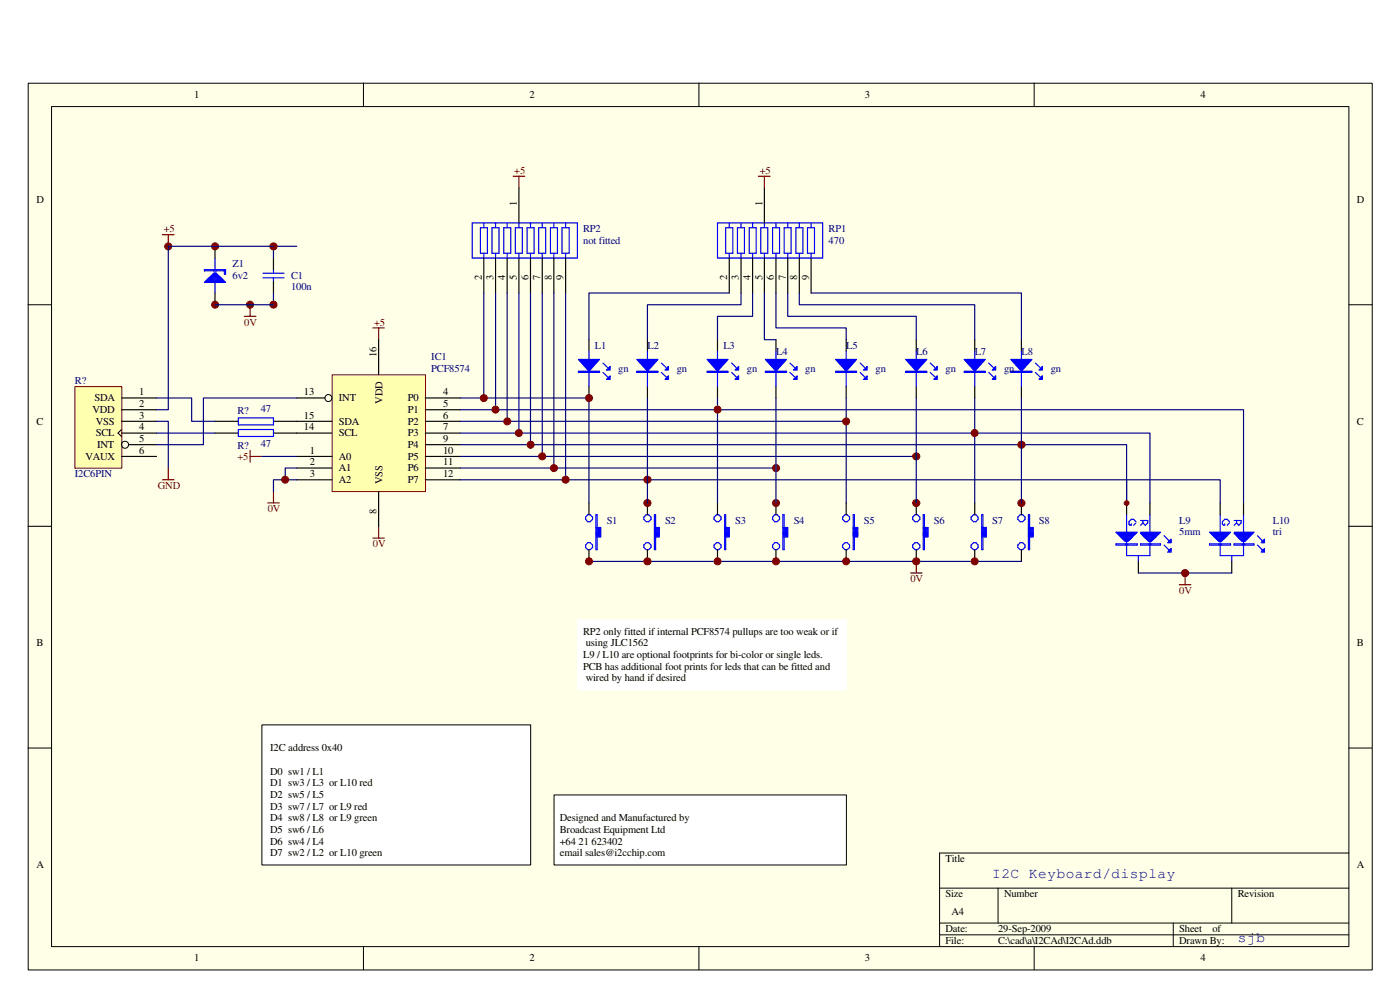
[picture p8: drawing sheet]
<svg xmlns="http://www.w3.org/2000/svg" width="297mm" height="210mm" viewBox="0 0 297 210" stroke-linecap="round" stroke-linejoin="round" font-family="sans-serif">
<path d="M6 17.7h285.1v188.1h-285.1z" fill="#ffffe8"/>
<g fill="none" stroke="#000" stroke-width=".21">
<path d="M6 17.7h285.1v188.1h-285.1zM77.1 17.6v5M148.3 17.6v5M219.4 17.6v5M10.9 22.6h275.3v178.2h-275.3zM5.9 64.6h5M286.1 64.6h5M5.9 111.6h5M286.1 111.6h5M5.9 158.7h5M286.1 158.7h5M199.3 188.4h86.8"/>
<path d="M199.3 195.8h86.8M199.3 198.3h86.8M211.7 188.4v7.4M248.9 195.8v5M261.3 188.4v7.4M286.1 180.9h-86.8v19.9M77.1 200.8v4.9M148.3 200.8v4.9M219.4 200.8v4.9"/>
</g>
<path d="M55.6 153.8h57v29.7h-57z" fill="#fff"/>
<path d="M55.6 153.8h57v29.7h-57z" fill="none" stroke="#000" stroke-width=".21"/>
<path d="M117.6 168.7h62v14.8h-62z" fill="#fff"/>
<path d="M117.5 168.6h62.1v14.9h-62.1z" fill="none" stroke="#000" stroke-width=".21"/>
<path d="M53.1 95.6v2.4M53.1 96.8h2.4M56.8 106.7h2.4M58 104.2v2.5M250.2 124h2.4M251.4 121.5v2.5" fill="none" stroke="#800000" stroke-width=".25"/>
<g fill="none" stroke="#00f" stroke-width=".25">
<path d="M216.7 74.5v7.5M219.6 79l1.1 1M219.6 77l1.1 1M256.6 115.4h4.5v.2h-4.5zM256.9 113.1h3.9M257.1 112.9v.5h3.5v-.5M257.4 112.9v.7h2.9v-.7M257.6 112.9v1h2.5v-1M257.8 112.9v1.2h2v-1.2M258.1 112.9v1.5h1.5v-1.5M258.3 112.9v1.7h1v-1.7M258.6 112.9v2"/>
<path d="M258.6 115.4v.2M258.6 114.9l-2-2h4.5l-2 2M258.6 114.9h.5M258.9 109.2v8.7h4.9v-8.7M259.1 112.9v2M259.1 115.4v.2M260.8 110.7l-.5-.5h-.5l-.5 .5v.5l.3 .2 .2-.2v.2M260.8 110.9l-.5 .5M261.3 117.9v1.2M261.8 115.4h4.2v.2h-4.2zM261.8 110.4h1.5v.5l-.5 .5-.5-.5M261.8 112.9h4.2l-1.9 2"/>
<path d="M262.1 112.9v.5h3.4v-.5M262.3 110.9l-.5 .5M262.3 112.9v.7h3v-.7M262.3 110.4v.5M262.5 112.9v1h2.5v-1M262.8 112.9v1.2h2v-1.2M263 112.9v1.5h1.5v-1.5M263.3 112.9v1.7h1v-1.7M263.6 112.9v2M263.6 115.4v.2M263.6 114.9h.5M264.1 112.9v2"/>
<path d="M264.1 115.4v.2M265.8 113.1h-4l1.8 1.8M266.8 115.6l.9 1M266.8 113.6l.9 1M267.5 117.1h.8v-.8l-.3 .3v.5M267.5 115.1h.8v-.7l-.3 .2v.5M267.7 116.8h.6M267.7 116.6h.6M267.7 114.9h.6M267.7 114.6h.6M267.7 114.6v.5M267.7 116.6v.5"/>
</g>
<path d="M216.7 72.1v2.4M216.7 82v2.4M258.9 106.7v2.5M261.3 119.1v2.4M263.8 106.7v2.5" fill="none" stroke="#000" stroke-width=".25"/>
<path d="M214.4 76.2h4.5l-2.2 2.5z" fill="#00f"/>
<path d="M214.4 76.2h4.5l-2.2 2.5zM214.4 78.7h4.5v.3h-4.5zM214.4 78.9h4.5" fill="none" stroke="#00f" stroke-width=".25"/>
<path d="M221.1 79.7v.8h-.7z" fill="#00f"/>
<path d="M221.1 79.7v.8h-.7z" fill="none" stroke="#00f" stroke-width=".25"/>
<path d="M221.1 77.7v.8h-.7z" fill="#00f"/>
<path d="M206.8 74.5v7.5M209.7 79l1.1 1M209.7 77l1.1 1M221.1 77.7v.8h-.7z" fill="none" stroke="#00f" stroke-width=".25"/>
<path d="M206.8 72.1v2.4M206.8 82v2.4" fill="none" stroke="#000" stroke-width=".25"/>
<path d="M204.5 76.2h4.5l-2.2 2.5z" fill="#00f"/>
<path d="M204.5 76.2h4.5l-2.2 2.5zM204.5 78.7h4.5v.3h-4.5zM204.5 78.9h4.5" fill="none" stroke="#00f" stroke-width=".25"/>
<path d="M211.2 79.7v.8h-.7z" fill="#00f"/>
<path d="M211.2 79.7v.8h-.7z" fill="none" stroke="#00f" stroke-width=".25"/>
<path d="M211.2 77.7v.8h-.7z" fill="#00f"/>
<g fill="none" stroke="#00f" stroke-width=".25">
<path d="M43.6 59.7h4M43.9 59.9v-.5h3.4v.5M44.1 59.9v-.7h3v.7M44.4 59.9v-1h2.4v1M44.6 59.9v-1.2h2v1.2M44.9 59.9v-1.5h1.5v1.5M45.1 59.9v-1.7h1v1.7M45.4 58h.5M45.4 57.2v.2M45.4 58v1.9M45.4 58l-2 1.9h4.5l-2-1.9M45.6 54.7v7.4"/>
<path d="M45.9 57.2v.2M45.9 58v1.9M47.6 57.2v1M47.9 57.4h-4.5v-.2h4.5v1M55.8 58.9h4.5M55.8 58h4.5M58 57.2v.8M58 58.9v.8M211.2 77.7v.8h-.7zM206 115.6l.5-.5h.5l.5 .5v.5l-.5 .5h-.5l-.5-.5zM206 109.7l.5-.5h.5l.5 .5v.5l-.5 .5h-.5l-.5-.5zM208.3 109.2h.2v7.4h-.2z"/>
<path d="M208.3 111.9h.9v2h-.9M208.3 113.6h.9M208.3 113.4h.9M208.3 113.1h.9M208.3 112.9h.9M208.3 112.7h.9M208.3 112.4h.9M208.3 112.1h.9M208.8 111.9v2M209 111.9v2M215.9 115.6l.5-.5h.5l.5 .5v.5l-.5 .5h-.5l-.5-.5zM215.9 109.7l.5-.5h.5l.5 .5v.5l-.5 .5h-.5l-.5-.5z"/>
<path d="M218.2 109.2h.2v7.4h-.2zM218.2 111.9h1v2h-1M218.2 113.6h1M218.2 113.4h1M218.2 113.1h1M218.2 112.9h1M218.2 112.7h1M218.2 112.4h1M218.2 112.1h1M218.7 111.9v2M218.9 111.9v2M236.8 115.4h4.4v.2h-4.4z"/>
<path d="M237 113.1h4M237.3 112.9v.5h3.4v-.5M237.5 112.9v.7h3v-.7M237.8 112.9v1h2.4v-1M238 112.9v1.2h2v-1.2M238.3 112.9v1.5h1.5v-1.5M238.5 112.9v1.7h1v-1.7M238.7 114.9l-1.9-2h4.4l-1.9 2M238.7 112.9v2M238.7 115.4v.2M238.7 114.9h.6M239 109.2v8.7h5v-8.7"/>
<path d="M239.3 112.9v2M239.3 115.4v.2M241 110.7l-.5-.5h-.5l-.5 .5v.5l.3 .2 .2-.2v.2M241 110.9l-.5 .5M241.5 117.9v1.2M242 112.9h4.2l-2 2M242 115.4h4.2v.2h-4.2zM242 110.4h1.5v.5l-.5 .5-.5-.5M242.2 112.9v.5h3.5v-.5M242.5 112.9v.7h2.9v-.7M242.5 110.9l-.5 .5M242.5 110.4v.5"/>
<path d="M242.7 112.9v1h2.5v-1M243 112.9v1.2h2v-1.2M243.2 112.9v1.5h1.5v-1.5M243.5 112.9v1.7h1v-1.7M243.7 112.9v2M243.7 115.4v.2M243.7 114.9h.5M244.2 112.9v2M244.2 115.4v.2M245.9 113.1h-3.9l1.7 1.8M247 115.6l.9 1M247 113.6l.9 1"/>
<path d="M247.7 115.1h.7v-.7l-.2 .2v.5M247.7 117.1h.7v-.8l-.2 .3v.5M247.9 116.6h.5M247.9 116.8h.5M247.9 114.9h.5M247.9 114.6h.5M247.9 114.6v.5M247.9 116.6v.5"/>
</g>
<path d="M45.6 52.2v2.5M58 54.7v2.5M58 59.7v2.4M45.6 62.1v2.5M206.8 106.7v2.5M206.8 116.6v2.5M216.7 106.7v2.5M216.7 116.6v2.5M239 106.7v2.5M241.5 119.1v2.4M244 106.7v2.5" fill="none" stroke="#000" stroke-width=".25"/>
<path d="M160.9 37.4h2.5M162.2 37.4v2.5M34.5 49.8h2.4M35.7 49.8v2.4M51.8 67.1h2.5M53.1 64.6v2.5M79.1 69.6h2.5M80.3 69.6v2.5M79.1 114.1h2.5M80.3 111.6v2.5M194.4 119.1v2.4M193.1 121.5h2.5" fill="none" stroke="#800000" stroke-width=".25"/>
<path d="M70.5 79.5h19.8v24.8h-19.8z" fill="#ffffb0"/>
<path d="M70.5 79.5h19.8v24.8h-19.8z" fill="none" stroke="#800000" stroke-width=".21"/>
<circle cx="69.7" cy="84.4" r=".75" fill="none" stroke="#000" stroke-width=".21"/>
<g fill="none" stroke="#000" stroke-width=".25">
<path d="M80.3 72.1v7.4M124.9 72.1v2.4M63 84.4h5.9M63 96.8h7.4M63 99.3h7.4M63 91.9h7.4M63 89.4h7.4M90.2 84.4h7.5M90.2 96.8h7.5M90.2 99.3h7.5M90.2 91.9h7.5M90.2 89.4h7.5"/>
<path d="M90.2 86.9h7.5M90.2 94.3h7.5M124.9 82v2.4M63 101.8h7.4M80.3 104.2v7.4M90.2 101.8h7.5"/>
</g>
<path d="M124.9 74.5v7.5M127.9 79l1 1M127.9 77l1 1" fill="none" stroke="#00f" stroke-width=".25"/>
<path d="M122.7 76.2h4.5l-2.3 2.5z" fill="#00f"/>
<path d="M122.7 78.9h4.5M122.7 76.2h4.5l-2.3 2.5zM122.7 78.7h4.5v.3h-4.5z" fill="none" stroke="#00f" stroke-width=".25"/>
<path d="M129.4 79.7v.8h-.7z" fill="#00f"/>
<path d="M129.4 79.7v.8h-.7z" fill="none" stroke="#00f" stroke-width=".25"/>
<path d="M129.4 77.7v.8h-.7z" fill="#00f"/>
<path d="M128.7 78.5l.7-.8v.8zM137.3 74.5v7.5M140.3 79l1 1M140.3 77l1 1" fill="none" stroke="#00f" stroke-width=".25"/>
<path d="M137.3 72.1v2.4M137.3 82v2.4" fill="none" stroke="#000" stroke-width=".25"/>
<path d="M135.1 76.2h4.5l-2.3 2.5z" fill="#00f"/>
<path d="M135.1 76.2h4.5l-2.3 2.5zM135.1 78.7h4.5v.3h-4.5zM135.1 78.9h4.5" fill="none" stroke="#00f" stroke-width=".25"/>
<path d="M141.8 79.7v.8h-.7z" fill="#00f"/>
<path d="M141.8 79.7v.8h-.7z" fill="none" stroke="#00f" stroke-width=".25"/>
<path d="M141.8 77.7v.8h-.7z" fill="#00f"/>
<path d="M141.8 77.7v.8h-.7zM152.2 74.5v7.5M155.2 79l1 1M155.2 77l1 1" fill="none" stroke="#00f" stroke-width=".25"/>
<path d="M152.2 72.1v2.4M152.2 82v2.4" fill="none" stroke="#000" stroke-width=".25"/>
<path d="M150 76.2h4.5l-2.3 2.5z" fill="#00f"/>
<path d="M150 76.2h4.5l-2.3 2.5zM150 78.7h4.5v.3h-4.5zM150 78.9h4.5" fill="none" stroke="#00f" stroke-width=".25"/>
<path d="M156.7 79.7v.8h-.8z" fill="#00f"/>
<path d="M156.7 79.7v.8h-.8z" fill="none" stroke="#00f" stroke-width=".25"/>
<path d="M156.7 77.7v.8h-.8z" fill="#00f"/>
<path d="M155.9 78.5l.8-.8v.8zM164.6 74.5v7.5M167.6 79l1 1M167.6 77l1 1" fill="none" stroke="#00f" stroke-width=".25"/>
<path d="M164.6 72.1v2.4M164.6 82v2.4" fill="none" stroke="#000" stroke-width=".25"/>
<path d="M162.4 76.2h4.5l-2.3 2.5z" fill="#00f"/>
<path d="M162.4 78.9h4.5M162.4 76.2h4.5l-2.3 2.5zM162.4 78.7h4.5v.3h-4.5z" fill="none" stroke="#00f" stroke-width=".25"/>
<path d="M169.1 79.7v.8h-.8z" fill="#00f"/>
<path d="M169.1 79.7v.8h-.8z" fill="none" stroke="#00f" stroke-width=".25"/>
<path d="M169.1 77.7v.8h-.8z" fill="#00f"/>
<path d="M168.3 78.5l.8-.8v.8zM179.5 74.5v7.5M182.5 79l1 1M182.5 77l1 1" fill="none" stroke="#00f" stroke-width=".25"/>
<path d="M179.5 72.1v2.4M179.5 82v2.4" fill="none" stroke="#000" stroke-width=".25"/>
<path d="M177.3 76.2h4.4l-2.2 2.5z" fill="#00f"/>
<path d="M177.3 78.9h4.4M177.3 76.2h4.4l-2.2 2.5zM177.3 78.7h4.4v.3h-4.4z" fill="none" stroke="#00f" stroke-width=".25"/>
<path d="M184 79.7v.8h-.8z" fill="#00f"/>
<path d="M184 79.7v.8h-.8z" fill="none" stroke="#00f" stroke-width=".25"/>
<path d="M184 77.7v.8h-.8z" fill="#00f"/>
<path d="M183.2 78.5l.8-.8v.8zM194.4 74.5v7.5M197.3 79l1.1 1M197.3 77l1.1 1" fill="none" stroke="#00f" stroke-width=".25"/>
<path d="M194.4 72.1v2.4M194.4 82v2.4" fill="none" stroke="#000" stroke-width=".25"/>
<path d="M192.1 76.2h4.5l-2.2 2.5z" fill="#00f"/>
<path d="M192.1 78.9h4.5M192.1 76.2h4.5l-2.2 2.5zM192.1 78.7h4.5v.3h-4.5z" fill="none" stroke="#00f" stroke-width=".25"/>
<path d="M198.8 79.7v.8h-.7z" fill="#00f"/>
<path d="M198.8 79.7v.8h-.7z" fill="none" stroke="#00f" stroke-width=".25"/>
<path d="M198.8 77.7v.8h-.7z" fill="#00f"/>
<g fill="none" stroke="#00f" stroke-width=".25">
<path d="M100.2 47.3h22.3v7.4h-22.3zM101.9 48.3h1.5v5.4h-1.5zM102.6 47.3v1M102.6 53.7v1M104.4 48.3h1.5v5.4h-1.5zM105.1 47.3v1M105.1 53.7v1M106.9 48.3h1.4v5.4h-1.4zM107.6 47.3v1M107.6 53.7v1M109.3 48.3h1.5v5.4h-1.5zM110.1 47.3v1"/>
<path d="M110.1 53.7v1M111.8 48.3h1.5v5.4h-1.5zM112.5 47.3v1M112.5 53.7v1M114.3 48.3h1.5v5.4h-1.5zM115 47.3v1M115 53.7v1M116.8 48.3h1.5v5.4h-1.5zM117.5 47.3v1M117.5 53.7v1M119.2 48.3h1.6v5.4h-1.6zM120 47.3v1"/>
<path d="M120 53.7v1M152.2 47.3h22.3v7.4h-22.3zM153.9 48.3h1.6v5.4h-1.6zM154.7 47.3v1M154.7 53.7v1M156.4 48.3h1.5v5.4h-1.5zM157.2 47.3v1M157.2 53.7v1M158.9 48.3h1.5v5.4h-1.5zM159.7 47.3v1M159.7 53.7v1M161.4 48.3h1.5v5.4h-1.5z"/>
<path d="M162.2 47.3v1M162.2 53.7v1M163.9 48.3h1.5v5.4h-1.5zM164.6 47.3v1M164.6 53.7v1M166.3 48.3h1.5v5.4h-1.5zM167.1 47.3v1M167.1 53.7v1M168.8 48.3h1.5v5.4h-1.5zM169.6 47.3v1M169.6 53.7v1M171.3 48.3h1.5v5.4h-1.5z"/>
<path d="M172.1 47.3v1M172.1 53.7v1M198.8 77.7v.8h-.7zM124.7 115.1h.5l.5 .5v.5l-.5 .5h-.5l-.5-.5v-.5zM124.7 109.2h.5l.5 .5v.5l-.5 .5h-.5l-.5-.5v-.5zM126.4 109.2h.3v7.4h-.3zM126.4 111.9h1v2h-1M126.4 113.6h1M126.4 113.4h1M126.4 113.1h1M126.4 112.9h1M126.4 112.7h1"/>
<path d="M126.4 112.4h1M126.4 112.1h1M126.9 111.9v2M127.2 111.9v2M136.6 115.6l.5-.5h.5l.5 .5v.5l-.5 .5h-.5l-.5-.5zM136.6 109.7l.5-.5h.5l.5 .5v.5l-.5 .5h-.5l-.5-.5zM138.8 109.2h.3v7.4h-.3zM138.8 111.9h1v2h-1M138.8 113.6h1M138.8 113.4h1M138.8 113.1h1M138.8 112.9h1"/>
<path d="M138.8 112.7h1M138.8 112.4h1M138.8 112.1h1M139.3 111.9v2M139.6 111.9v2M151.5 115.6l.5-.5h.5l.5 .5v.5l-.5 .5h-.5l-.5-.5zM151.5 109.7l.5-.5h.5l.5 .5v.5l-.5 .5h-.5l-.5-.5zM153.7 111.9h1v2h-1M153.7 109.2h.2v7.4h-.2zM153.7 113.6h1M153.7 113.4h1M153.7 113.1h1"/>
<path d="M153.7 112.9h1M153.7 112.7h1M153.7 112.4h1M153.7 112.1h1M154.2 111.9v2M154.5 111.9v2M164.4 109.2h.5l.5 .5v.5l-.5 .5h-.5l-.5-.5v-.5zM164.4 115.1h.5l.5 .5v.5l-.5 .5h-.5l-.5-.5v-.5zM166.1 111.9h1v2h-1M166.1 109.2h.2v7.4h-.2zM166.1 113.6h1M166.1 113.4h1"/>
<path d="M166.1 113.1h1M166.1 112.9h1M166.1 112.7h1M166.1 112.4h1M166.1 112.1h1M166.6 111.9v2M166.9 111.9v2M178.8 115.6l.5-.5h.4l.5 .5v.5l-.5 .5h-.4l-.5-.5zM178.8 109.7l.5-.5h.4l.5 .5v.5l-.5 .5h-.4l-.5-.5zM181 109.2h.3v7.4h-.3zM181 111.9h1v2h-1M181 113.6h1"/>
<path d="M181 113.4h1M181 113.1h1M181 112.9h1M181 112.7h1M181 112.4h1M181 112.1h1M181.5 111.9v2M181.7 111.9v2M193.6 115.6l.5-.5h.5l.5 .5v.5l-.5 .5h-.5l-.5-.5zM193.6 109.7l.5-.5h.5l.5 .5v.5l-.5 .5h-.5l-.5-.5zM195.9 109.2h.2v7.4h-.2zM195.9 111.9h1v2h-1"/>
<path d="M195.9 113.6h1M195.9 113.4h1M195.9 113.1h1M195.9 112.9h1M195.9 112.7h1M195.9 112.4h1M195.9 112.1h1M196.4 111.9v2M196.6 111.9v2"/>
</g>
<g fill="none" stroke="#000" stroke-width=".25">
<path d="M110.1 39.9v7.4M162.2 39.9v7.4M102.6 54.7v7.4M105.1 54.7v7.4M107.6 54.7v7.4M110.1 54.7v7.4M112.5 54.7v7.4M115 54.7v7.4M117.5 54.7v7.4M120 54.7v7.4M154.7 54.7v7.4M157.2 54.7v7.4"/>
<path d="M159.7 54.7v7.4M162.2 54.7v7.4M164.6 54.7v7.4M167.1 54.7v7.4M169.6 54.7v7.4M172.1 54.7v7.4M124.9 106.7v2.5M124.9 116.6v2.5M137.3 106.7v2.5M137.3 116.6v2.5M152.2 106.7v2.5M152.2 116.6v2.5"/>
<path d="M164.6 106.7v2.5M164.6 116.6v2.5M179.5 106.7v2.5M179.5 116.6v2.5M194.4 106.7v2.5M194.4 116.6v2.5"/>
</g>
<path d="M108.9 37.4h2.4M110.1 37.4v2.5" fill="none" stroke="#800000" stroke-width=".25"/>
<g fill="none" stroke="#000080" stroke-width=".25">
<path d="M63 52.2h-5v2.5M58 62.1v2.5M102.6 62.1v22.3M105.1 62.1v24.8M107.6 62.1v27.3M110.1 62.1v29.8M112.5 62.1v32.2M115 62.1v34.7M117.5 62.1v37.2M120 62.1v39.7M154.7 62.1h-29.8v10M157.2 62.1v2.5h-19.9v7.5"/>
<path d="M159.7 62.1v5h-7.5v5M162.2 62.1v10h2.4M164.6 62.1v7.5h14.9v2.5M167.1 62.1v5h27.3v5M169.6 62.1v2.5h37.2v7.5M172.1 62.1h44.6v10M55.5 96.8h7.5M63 99.3h-2.5v2.5M97.7 86.9h166.1v19.8M97.7 91.9h146.3v14.8M97.7 94.3h141.3v12.4v-4.9M97.7 84.4h27.2v22.3"/>
<path d="M97.7 96.8h96.7M97.7 89.4h81.8M97.7 99.3h66.9M152.2 84.4v22.3M179.5 84.4v22.3M206.8 84.4v22.3M63 101.8h-5v2.4M97.7 101.8h161.2v4.9M124.9 119.1h91.8M241.5 121.5h19.8"/>
</g>
<circle cx="216.7" cy="106.7" r=".75" fill="#800000"/>
<circle cx="216.7" cy="106.7" r=".75" fill="none" stroke="#800000" stroke-width=".21"/>
<circle cx="137.4" cy="101.8" r=".75" fill="#800000"/>
<circle cx="137.4" cy="101.8" r=".75" fill="none" stroke="#800000" stroke-width=".21"/>
<circle cx="164.6" cy="99.3" r=".75" fill="#800000"/>
<circle cx="164.6" cy="99.3" r=".75" fill="none" stroke="#800000" stroke-width=".21"/>
<circle cx="216.7" cy="94.3" r=".75" fill="#800000"/>
<circle cx="216.7" cy="94.3" r=".75" fill="none" stroke="#800000" stroke-width=".21"/>
<circle cx="206.8" cy="91.8" r=".74" fill="#800000"/>
<circle cx="206.8" cy="91.8" r=".74" fill="none" stroke="#800000" stroke-width=".21"/>
<circle cx="179.5" cy="89.4" r=".74" fill="#800000"/>
<circle cx="179.5" cy="89.4" r=".74" fill="none" stroke="#800000" stroke-width=".21"/>
<circle cx="152.2" cy="86.9" r=".74" fill="#800000"/>
<circle cx="152.2" cy="86.9" r=".74" fill="none" stroke="#800000" stroke-width=".21"/>
<circle cx="102.7" cy="84.4" r=".75" fill="#800000"/>
<circle cx="102.7" cy="84.4" r=".75" fill="none" stroke="#800000" stroke-width=".21"/>
<circle cx="125" cy="84.4" r=".75" fill="#800000"/>
<circle cx="125" cy="84.4" r=".75" fill="none" stroke="#800000" stroke-width=".21"/>
<circle cx="194.4" cy="96.8" r=".75" fill="#800000"/>
<circle cx="194.4" cy="96.8" r=".75" fill="none" stroke="#800000" stroke-width=".21"/>
<circle cx="194.4" cy="119.1" r=".75" fill="#800000"/>
<circle cx="194.4" cy="119.1" r=".75" fill="none" stroke="#800000" stroke-width=".21"/>
<circle cx="45.6" cy="64.6" r=".75" fill="#800000"/>
<circle cx="45.6" cy="64.6" r=".75" fill="none" stroke="#800000" stroke-width=".21"/>
<circle cx="45.6" cy="52.3" r=".75" fill="#800000"/>
<circle cx="45.6" cy="52.3" r=".75" fill="none" stroke="#800000" stroke-width=".21"/>
<circle cx="35.7" cy="52.3" r=".74" fill="#800000"/>
<circle cx="35.7" cy="52.3" r=".74" fill="none" stroke="#800000" stroke-width=".21"/>
<circle cx="53" cy="64.6" r=".74" fill="#800000"/>
<circle cx="53" cy="64.6" r=".74" fill="none" stroke="#800000" stroke-width=".21"/>
<circle cx="58" cy="52.3" r=".75" fill="#800000"/>
<circle cx="58" cy="52.3" r=".75" fill="none" stroke="#800000" stroke-width=".21"/>
<circle cx="58" cy="64.6" r=".75" fill="#800000"/>
<circle cx="58" cy="64.6" r=".75" fill="none" stroke="#800000" stroke-width=".21"/>
<circle cx="137.4" cy="106.7" r=".75" fill="#800000"/>
<circle cx="137.4" cy="106.7" r=".75" fill="none" stroke="#800000" stroke-width=".21"/>
<circle cx="164.6" cy="106.7" r=".75" fill="#800000"/>
<circle cx="164.6" cy="106.7" r=".75" fill="none" stroke="#800000" stroke-width=".21"/>
<circle cx="194.4" cy="106.7" r=".75" fill="#800000"/>
<circle cx="194.4" cy="106.7" r=".75" fill="none" stroke="#800000" stroke-width=".21"/>
<circle cx="206.8" cy="119.1" r=".74" fill="#800000"/>
<circle cx="206.8" cy="119.1" r=".74" fill="none" stroke="#800000" stroke-width=".21"/>
<circle cx="179.5" cy="119.1" r=".74" fill="#800000"/>
<circle cx="179.5" cy="119.1" r=".74" fill="none" stroke="#800000" stroke-width=".21"/>
<circle cx="164.6" cy="119.1" r=".75" fill="#800000"/>
<circle cx="164.6" cy="119.1" r=".75" fill="none" stroke="#800000" stroke-width=".21"/>
<circle cx="152.2" cy="119.1" r=".74" fill="#800000"/>
<circle cx="152.2" cy="119.1" r=".74" fill="none" stroke="#800000" stroke-width=".21"/>
<circle cx="137.4" cy="119.1" r=".75" fill="#800000"/>
<circle cx="137.4" cy="119.1" r=".75" fill="none" stroke="#800000" stroke-width=".21"/>
<circle cx="125" cy="119.1" r=".75" fill="#800000"/>
<circle cx="125" cy="119.1" r=".75" fill="none" stroke="#800000" stroke-width=".21"/>
<circle cx="251.4" cy="121.6" r=".75" fill="#800000"/>
<circle cx="251.4" cy="121.6" r=".75" fill="none" stroke="#800000" stroke-width=".21"/>
<circle cx="120" cy="101.8" r=".75" fill="#800000"/>
<circle cx="120" cy="101.8" r=".75" fill="none" stroke="#800000" stroke-width=".21"/>
<circle cx="117.5" cy="99.3" r=".74" fill="#800000"/>
<circle cx="117.5" cy="99.3" r=".74" fill="none" stroke="#800000" stroke-width=".21"/>
<circle cx="115" cy="96.8" r=".74" fill="#800000"/>
<circle cx="115" cy="96.8" r=".74" fill="none" stroke="#800000" stroke-width=".21"/>
<circle cx="112.6" cy="94.3" r=".74" fill="#800000"/>
<circle cx="112.6" cy="94.3" r=".74" fill="none" stroke="#800000" stroke-width=".21"/>
<circle cx="110.1" cy="91.8" r=".74" fill="#800000"/>
<circle cx="110.1" cy="91.8" r=".74" fill="none" stroke="#800000" stroke-width=".21"/>
<circle cx="107.6" cy="89.4" r=".75" fill="#800000"/>
<circle cx="107.6" cy="89.4" r=".75" fill="none" stroke="#800000" stroke-width=".21"/>
<circle cx="105.1" cy="86.9" r=".74" fill="#800000"/>
<circle cx="105.1" cy="86.9" r=".74" fill="none" stroke="#800000" stroke-width=".21"/>
<circle cx="60.5" cy="101.8" r=".74" fill="#800000"/>
<circle cx="60.5" cy="101.8" r=".74" fill="none" stroke="#800000" stroke-width=".21"/>
<path d="M137.3 84.4v22.3M164.6 84.4v22.3M194.4 84.4v22.3M216.7 84.4v22.3" fill="none" stroke="#000080" stroke-width=".25"/>
<path d="M15.9 82h9.9v17.3h-9.9z" fill="#ffffb0"/>
<path d="M15.9 82h9.9v17.3h-9.9z" fill="none" stroke="#800000" stroke-width=".21"/>
<path d="M25.8 84.4h7.4M25.8 86.9h7.4M25.8 89.4h7.4M25.8 91.9h7.4M25.8 96.8h7.4M27.3 94.3h5.9M45.6 89.4h5M45.6 91.9h5M58 89.4h5M58 91.9h5" fill="none" stroke="#000" stroke-width=".25"/>
<g fill="none" stroke="#000" stroke-width=".21">
<path d="M25.8 91.1l-.8 .8 .8 .7"/>
<circle cx="26.5" cy="94.3" r=".75"/>
</g>
<path d="M50.6 88.7h7.4v1.4h-7.4zM50.6 91.1h7.4v1.5h-7.4z" fill="none" stroke="#00f" stroke-width=".25"/>
<path d="M58 52.2h-22.3v34.7h-2.5M45.6 64.6h12.4M33.2 84.4h7.5v5h4.9M33.2 89.4h2.5v9.9M33.2 91.9h12.4M63 84.4h-19.8v9.9h-10" fill="none" stroke="#000080" stroke-width=".25"/>
<path d="M35.7 99.3v2.5M34.5 101.8h2.4" fill="none" stroke="#800000" stroke-width=".25"/>
<path d="M122.6 131.5h57v14.9h-57z" fill="#fff"/>
<path d="M122.5 131.5h57.1v14.9h-57.1z" fill="none" stroke="#fff" stroke-width=".21"/>
<circle cx="239" cy="106.7" r=".49" fill="#800000"/>
<circle cx="239" cy="106.7" r=".49" fill="none" stroke="#800000" stroke-width=".21"/>
<g font-size="3.1" fill="#000080">
<text x="210.5" y="186.2">I2C Keyboard/display</text>
<text x="262.6" y="199.9">sjb</text>
</g>
<g font-size="2.2">
<text x="41.2" y="20.7">1</text>
<text x="112.3" y="20.7">2</text>
<text x="183.5" y="20.7">3</text>
<text x="254.7" y="20.7">4</text>
<text x="7.7" y="43.1">D</text>
<text x="109.7" y="43.6" transform="rotate(-90 109.7 43.6)">1</text>
<text x="161.7" y="43.6" transform="rotate(-90 161.7 43.6)">1</text>
<text x="287.9" y="43.1">D</text>
<text x="102.2" y="59.4" transform="rotate(-90 102.2 59.4)">2</text>
<text x="104.7" y="59.4" transform="rotate(-90 104.7 59.4)">3</text>
<text x="107.2" y="59.4" transform="rotate(-90 107.2 59.4)">4</text>
<text x="109.7" y="59.4" transform="rotate(-90 109.7 59.4)">5</text>
<text x="112.1" y="59.4" transform="rotate(-90 112.1 59.4)">6</text>
<text x="114.6" y="59.4" transform="rotate(-90 114.6 59.4)">7</text>
<text x="117.1" y="59.4" transform="rotate(-90 117.1 59.4)">8</text>
<text x="119.6" y="59.4" transform="rotate(-90 119.6 59.4)">9</text>
<text x="154.3" y="59.4" transform="rotate(-90 154.3 59.4)">2</text>
<text x="156.7" y="59.4" transform="rotate(-90 156.7 59.4)">3</text>
<text x="159.2" y="59.4" transform="rotate(-90 159.2 59.4)">4</text>
<text x="161.7" y="59.4" transform="rotate(-90 161.7 59.4)">5</text>
<text x="164.2" y="59.4" transform="rotate(-90 164.2 59.4)">6</text>
<text x="166.7" y="59.4" transform="rotate(-90 166.7 59.4)">7</text>
<text x="169.1" y="59.4" transform="rotate(-90 169.1 59.4)">8</text>
<text x="171.6" y="59.4" transform="rotate(-90 171.6 59.4)">9</text>
<text x="79.9" y="75.8" transform="rotate(-90 79.9 75.8)">16</text>
<text x="29.5" y="83.9">1</text>
<text x="64.5" y="83.9">13</text>
<text x="94" y="83.9">4</text>
<text x="19.6" y="87.6">VDD</text>
<text x="20.1" y="85.1">SDA</text>
<text x="29.5" y="86.4">2</text>
<text x="29.5" y="88.8">3</text>
<text x="64.5" y="88.8">15</text>
<text x="71.9" y="85.1">INT</text>
<text x="81.1" y="85.7" transform="rotate(-90 81.1 85.7)">VDD</text>
<text x="86.5" y="85.1">P0</text>
<text x="86.5" y="87.6">P1</text>
<text x="94" y="86.4">5</text>
<text x="94" y="88.8">6</text>
<text x="7.7" y="90">C</text>
<text x="20.3" y="90">VSS</text>
<text x="20.3" y="92.5">SCL</text>
<text x="20.6" y="95">INT</text>
<text x="29.5" y="93.8">5</text>
<text x="29.5" y="91.3">4</text>
<text x="64.5" y="91.3">14</text>
<text x="71.9" y="92.5">SCL</text>
<text x="71.9" y="90">SDA</text>
<text x="86.5" y="90">P2</text>
<text x="86.5" y="92.5">P3</text>
<text x="86.5" y="95">P4</text>
<text x="94" y="91.3">7</text>
<text x="94" y="93.8">9</text>
<text x="287.9" y="90">C</text>
<text x="18.1" y="97.5">VAUX</text>
<text x="29.5" y="96.3">6</text>
<text x="65.7" y="96.3">1</text>
<text x="65.7" y="98.7">2</text>
<text x="65.7" y="101.2">3</text>
<text x="71.9" y="97.5">A0</text>
<text x="71.9" y="100">A1</text>
<text x="86.5" y="97.5">P5</text>
<text x="86.5" y="100">P6</text>
<text x="94" y="96.3">10</text>
<text x="94" y="98.7">11</text>
<text x="94" y="101.2">12</text>
<text x="71.9" y="102.5">A2</text>
<text x="81.1" y="102.7" transform="rotate(-90 81.1 102.7)">VSS</text>
<text x="86.5" y="102.5">P7</text>
<text x="79.9" y="109" transform="rotate(-90 79.9 109)">8</text>
<text x="7.7" y="137.1">B</text>
<text x="123.7" y="134.6">RP2 only fitted if internal PCF8574 pullups are too weak or if</text>
<text x="124.3" y="137.1">using JLC1562</text>
<text x="287.9" y="137.1">B</text>
<text x="123.7" y="139.6">L9 / L10 are optional footprints for bi-color or single leds.</text>
<text x="123.7" y="142">PCB has additional foot prints for leds that can be fitted and</text>
<text x="124.3" y="144.5">wired by hand if desired</text>
<text x="57.3" y="159.4">I2C address 0x40</text>
<text x="57.3" y="164.3">D0 sw1 / L1</text>
<text x="57.3" y="166.8">D1 sw3 / L3 or L10 red</text>
<text x="57.3" y="169.3">D2 sw5 / L5</text>
<text x="57.3" y="171.8">D3 sw7 / L7 or L9 red</text>
<text x="57.3" y="174.2">D4 sw8 / L8 or L9 green</text>
<text x="57.3" y="176.7">D5 sw6 / L6</text>
<text x="57.3" y="179.2">D6 sw4 / L4</text>
<text x="118.8" y="174.2">Designed and Manufactured by</text>
<text x="118.8" y="176.7">Broadcast Equipment Ltd</text>
<text x="118.8" y="179.2">+64 21 623402</text>
<text x="7.7" y="184.1">A</text>
<text x="57.3" y="181.7">D7 sw2 / L2 or L10 green</text>
<text x="118.8" y="181.7">email sales@i2cchip.com</text>
<text x="200.6" y="182.9">Title</text>
<text x="287.9" y="184.1">A</text>
<text x="200.6" y="190.3">Size</text>
<text x="213" y="190.3">Number</text>
<text x="262.6" y="190.3">Revision</text>
<text x="200.6" y="197.7">Date:</text>
<text x="201.8" y="194">A4</text>
<text x="211.7" y="197.7">29-Sep-2009</text>
<text x="250.2" y="197.7">Sheet</text>
<text x="257.2" y="197.7">of</text>
<text x="41.2" y="203.9">1</text>
<text x="112.3" y="203.9">2</text>
<text x="183.5" y="203.9">3</text>
<text x="200.6" y="200.2">File:</text>
<text x="211.7" y="200.2">C:\cad\a\I2CAd\I2CAd.ddb</text>
<text x="250.2" y="200.2">Drawn By:</text>
<text x="254.7" y="203.9">4</text>
</g>
<g font-size="2.2" fill="#800000">
<text x="109.1" y="36.8">+5</text>
<text x="161.2" y="36.8">+5</text>
<text x="34.7" y="49.2">+5</text>
<text x="51.8" y="69">0V</text>
<text x="79.4" y="69">+5</text>
<text x="50.4" y="97.5">+5</text>
<text x="33.5" y="103.7">GND</text>
<text x="56.8" y="108.6">0V</text>
<text x="79.1" y="116">0V</text>
<text x="193.1" y="123.5">0V</text>
<text x="250.2" y="125.9">0V</text>
</g>
<g font-size="2.2" fill="#000080">
<text x="123.7" y="49.2">RP2</text>
<text x="123.7" y="51.7">not fitted</text>
<text x="175.8" y="49.2">RP1</text>
<text x="175.8" y="51.7">470</text>
<text x="49.3" y="56.6">Z1</text>
<text x="49.3" y="59.1">6v2</text>
<text x="61.7" y="59.1">C1</text>
<text x="61.7" y="61.6">100n</text>
<text x="91.5" y="76.5">IC1</text>
<text x="126.2" y="74">L1</text>
<text x="137.4" y="74">L2</text>
<text x="153.5" y="74">L3</text>
<text x="164.7" y="75.2">L4</text>
<text x="179.5" y="74">L5</text>
<text x="194.4" y="75.2">L6</text>
<text x="206.8" y="75.2">L7</text>
<text x="216.7" y="75.2">L8</text>
<text x="15.9" y="81.4">R?</text>
<text x="91.5" y="78.9">PCF8574</text>
<text x="131.2" y="78.9">gn</text>
<text x="143.6" y="78.9">gn</text>
<text x="158.4" y="78.9">gn</text>
<text x="170.8" y="78.9">gn</text>
<text x="185.7" y="78.9">gn</text>
<text x="200.6" y="78.9">gn</text>
<text x="213" y="78.9">gn</text>
<text x="222.9" y="78.9">gn</text>
<text x="50.4" y="87.8">R?</text>
<text x="55.3" y="87.3">47</text>
<text x="50.4" y="95.3">R?</text>
<text x="55.3" y="94.8">47</text>
<text x="15.9" y="101.2">I2C6PIN</text>
<text x="128.7" y="111.1">S1</text>
<text x="141.1" y="111.1">S2</text>
<text x="156" y="111.1">S3</text>
<text x="168.4" y="111.1">S4</text>
<text x="183.2" y="111.1">S5</text>
<text x="198.1" y="111.1">S6</text>
<text x="210.5" y="111.1">S7</text>
<text x="220.4" y="111.1">S8</text>
<text x="250.2" y="111.1">L9</text>
<text x="250.2" y="113.6">5mm</text>
<text x="270" y="111.1">L10</text>
<text x="270" y="113.6">tri</text>
</g>
</svg>
